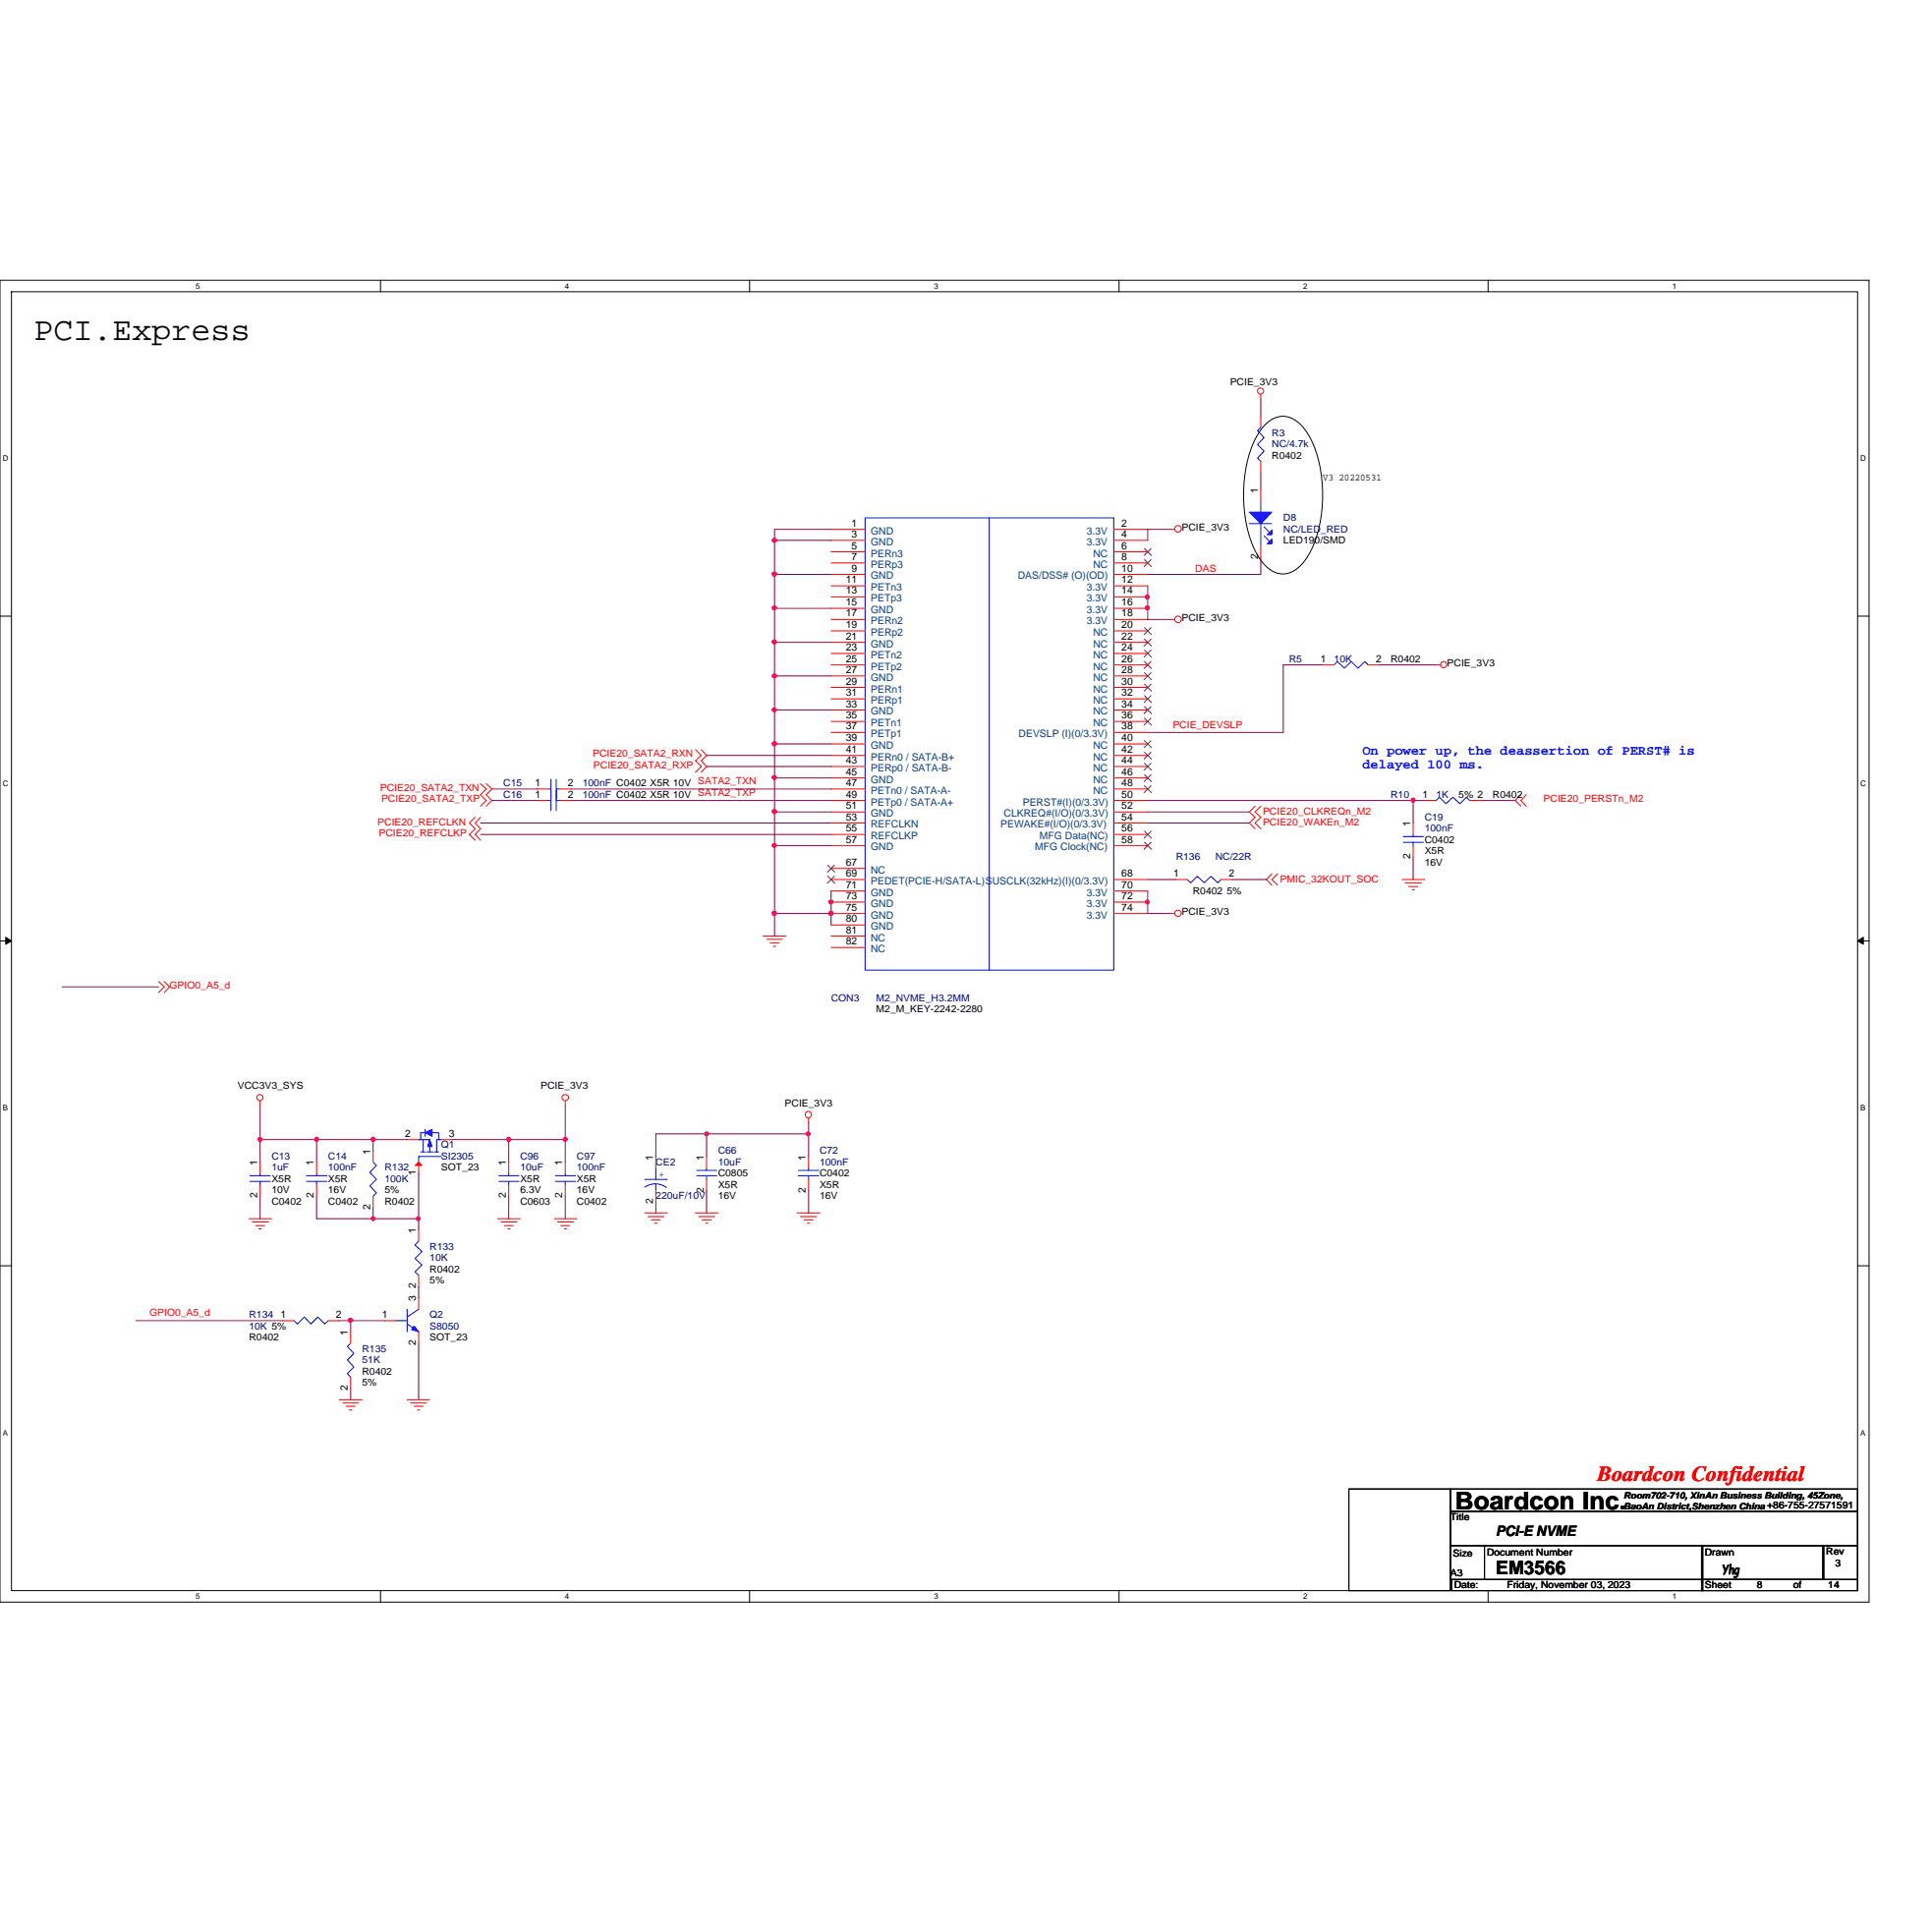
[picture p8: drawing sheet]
<svg xmlns="http://www.w3.org/2000/svg" width="100mm" height="100mm" viewBox="0 0 100 100" stroke-linecap="round" stroke-linejoin="round" font-family="sans-serif">
<path d="M0 14.5h96.6v68.3h-96.6zM.6 15.1h95.4v67.1h-95.4z" fill="none" stroke="#000" stroke-width=".05"/>
<g fill="#fff">
<path d="M10.1 14.5h.3v.5h-.3z"/>
<path d="M10.1 82.3h.3v.4h-.3z"/>
</g>
<path d="M19.7 14.5v.6M19.7 82.2v.6" fill="none" stroke="#000" stroke-width=".05"/>
<g fill="#fff">
<path d="M29.2 14.5h.2v.5h-.2z"/>
<path d="M29.2 82.3h.2v.4h-.2z"/>
</g>
<path d="M38.7 14.5v.6M38.7 82.2v.6" fill="none" stroke="#000" stroke-width=".05"/>
<g fill="#fff">
<path d="M48.3 14.5h.2v.5h-.2z"/>
<path d="M48.3 82.3h.2v.4h-.2z"/>
</g>
<path d="M57.8 14.5v.6M57.8 82.2v.6" fill="none" stroke="#000" stroke-width=".05"/>
<g fill="#fff">
<path d="M67.4 14.5h.2v.5h-.2z"/>
<path d="M67.4 82.3h.2v.4h-.2z"/>
</g>
<path d="M76.9 14.5v.6M76.9 82.2v.6" fill="none" stroke="#000" stroke-width=".05"/>
<g fill="#fff">
<path d="M86.4 14.5h.3v.5h-.3z"/>
<path d="M86.4 82.3h.3v.4h-.3z"/>
<path d="M.1 23.5h.3v.4h-.3z"/>
<path d="M96.1 23.5h.3v.4h-.3z"/>
<path d="M.1 40.2h.3v.5h-.3z"/>
<path d="M96.1 40.2h.3v.5h-.3z"/>
</g>
<path d="M0 31.8h.6M96 31.8h.6" fill="none" stroke="#000" stroke-width=".05"/>
<g fill="#fff">
<path d="M.1 57h.3v.5h-.3z"/>
<path d="M96.1 57h.3v.5h-.3z"/>
</g>
<path d="M0 48.6h.6M96 48.6h.6" fill="none" stroke="#000" stroke-width=".05"/>
<path d="M.3 48.4l.3 .2-.3 .2zM96 48.6l.3-.2v.4z" fill="#000" stroke="#000" stroke-width=".05"/>
<g fill="#fff">
<path d="M.1 73.8h.3v.5h-.3z"/>
<path d="M96.1 73.8h.3v.5h-.3z"/>
</g>
<g fill="none" stroke="#000" stroke-width=".05">
<path d="M65.4 21.9a1.18 1.18 0 0 1 1.8 0 6.1 6.1 0 0 1 .9 5.5 3.2 3.2 0 0 1-1.3 2.2 1.36 1.36 0 0 1-1.8-.8 7 7 0 0 1 0-6.4zM0 65.4h.6M69.7 76.9h5.3v5.3h-5.3zM75 76.9h21v1.2h-21zM75 78.1h21v1.8h-21zM75 79.9h1.7v1.7h-1.7zM76.7 79.9h17.5v1.7h-17.5zM87.9 79.9v1.7M88 79.9h6.2v1.7h-6.2zM94.2 79.9h1.8v1.7h-1.8zM96 65.4h.6M75 81.6h13v.6h-13z"/>
<path d="M87.9 81.6h8.1v.6h-8.1z"/>
</g>
<g fill="none" stroke="#f00" stroke-width=".05">
<path d="M35.9 38.7l.3 .3-.3 .3 .3 .3-.3 .3M36.2 38.7l.3 .3-.3 .3 .3 .3-.3 .3M42.9 27.4h1.8M42.9 27.9h1.8M42.9 28.5h1.8M42.9 29.1h1.8M42.9 29.7h1.8M42.9 30.3h1.8M42.9 30.8h1.8M42.9 31.4h1.8M42.9 32h1.8M42.9 32.6h1.8"/>
<path d="M42.9 33.2h1.8M42.9 33.8h1.8M42.9 34.4h1.8M42.9 34.9h1.8M42.9 35.5h1.8M42.9 36.1h1.8M42.9 36.7h1.8M42.9 37.3h1.8M42.9 37.9h1.8M42.9 38.4h1.8M42.9 39h1.8M42.9 39.6h1.8"/>
<path d="M57.6 27.4h1.7M57.6 27.9h1.7M57.6 28.5h1.7M57.6 29.1h1.7M57.6 29.7h1.7M57.6 30.3h1.7M57.6 30.8h1.7M57.6 31.4h1.7M57.6 32h1.7M57.6 32.6h1.7M57.6 33.2h1.7M57.6 33.8h1.7"/>
<path d="M57.6 34.4h1.7M57.6 34.9h1.7M57.6 35.5h1.7M57.6 36.1h1.7M57.6 36.7h1.7M57.6 37.3h1.7M57.6 37.9h1.7M57.6 38.4h1.7M57.6 39h1.7M57.6 39.6h1.7M60.5 32h.2M60.5 27.4h.2"/>
<path d="M65 20.1h.2v.2h-.2zM65.2 20.4v.2M65.2 25.3v.6M65.2 28.2v.6M65.2 23.8v.6M65.2 21.5v.6M68.4 34.4h.5M70.7 34.4h.6M74.2 34.4h.2M74.5 34.2h.2v.3h-.2zM8.2 50.7l.3 .3-.3 .3M8.5 50.7l.3 .3-.3 .3"/>
<path d="M13.3 56.6h.2v.2h-.2zM13.4 56.9v.2M19.3 59.5v.6M21 58.9h.6M22.8 58.9h.6M24.6 42.2l-.3 .3 .3 .3-.3 .3 .3 .3M24.8 42.2l-.2 .3 .2 .3-.2 .3 .2 .3M24.8 40.5l.3 .3-.3 .3 .3 .3-.3 .3M25.1 40.5l.3 .3-.3 .3 .3 .3-.3 .3M27.7 41.4h.6M27.7 40.8h.6M28.9 41.4h.6"/>
<path d="M28.9 40.8h.6M29.1 56.6h.2v.2h-.2zM29.2 56.9v.2M33.9 59.8v.6M36.5 59.8v.6M39.4 48.4h1.2M39.6 48.5h.8M39.8 48.7h.5M40 48.9h.1M41.7 57.5h.2v.2h-.2zM41.8 57.8v.2M41.8 59.8v.6"/>
<path d="M42.9 40.2h1.8M42.9 40.8h1.8M42.9 41.4h1.8M42.9 42h1.8M42.9 42.5h1.8M42.9 43.1h1.8M42.9 43.7h1.8M42.9 44.9h1.8M42.9 45.5h1.8M42.9 46h1.8M42.9 46.6h1.8M42.9 47.2h1.8"/>
<path d="M42.9 47.8h1.8M42.9 48.4h1.8M42.9 49h1.8M57.6 40.2h1.7M57.6 40.8h1.7M57.6 41.4h1.7M57.6 42h1.7M57.6 42.5h1.7M57.6 43.1h1.7M57.6 43.7h1.7M57.6 45.5h1.7M57.6 46h1.7"/>
<path d="M57.6 46.6h1.7M57.6 47.2h1.7M60.5 47.2h.2M60.8 47.1h.2v.2h-.2zM60.8 45.5h.5M63.1 45.5h.6M64.9 41.7l-.3 .3 .3 .2-.3 .3 .3 .3M65.2 41.7l-.3 .3 .3 .2-.3 .3 .3 .3M65.7 45.2l-.3 .3 .3 .2M66 45.2l-.3 .3 .3 .2M72.5 45.5h1.1M72.6 45.6h.8"/>
<path d="M72.8 45.8h.5M73 46h.1M73 42.5v.6M73 43.7v.6M73.6 41.4h.6M75.9 41.4h.6M78.6 41.1l-.3 .3 .3 .3M78.9 41.1l-.3 .3 .3 .3M12.9 63h1.1M13 63.1h.9M13.2 63.3h.5M13.4 63.5h.1"/>
<path d="M13.4 60.1v.5M13.4 61.2v.6M14.6 68.2h.6M16.4 60.1v.5M16.4 61.2v.6M17 68.2h.5M17.5 72.3h1.2M17.7 72.5h.8M17.9 72.7h.5M18.1 72.9h.1M18.1 68.8v.6M18.1 71.2v.5"/>
<path d="M19.3 61.8v.6M19.9 68.2h.5M21 72.3h1.2M21.2 72.5h.8M21.4 72.7h.5M21.6 72.9h.1M21.6 60.1v.5M21.6 68.8v.6M21.6 67.1v.6M21.6 63.6v.5M21.6 65.9v.6M25.7 63h1.2"/>
<path d="M25.9 63.1h.8M26.1 63.3h.4M26.2 63.5h.2M26.3 60.1v.5M26.3 61.2v.6M28.6 63h1.2M28.8 63.1h.8M29 63.3h.4M29.2 63.5h.1M29.2 60.1v.5M29.2 61.2v.6M33.3 62.7h1.2"/>
<path d="M33.5 62.9h.8M33.7 63h.4M33.8 63.2h.2M33.9 61.5v.6M35.9 62.7h1.2M36.1 62.9h.8M36.3 63h.4M36.5 63.2h.1M36.5 60.9v.6M41.2 62.7h1.2M41.4 62.9h.8M41.6 63h.4"/>
<path d="M41.7 63.2h.1M41.8 60.9v.6"/>
<circle cx="60.9" cy="27.3" r=".17"/>
<circle cx="60.9" cy="32" r=".17"/>
</g>
<g fill="none" stroke="#00f" stroke-width=".05">
<path d="M44.7 26.8h12.9v23.3h-12.9zM51.1 26.8v23.3M64.6 27.1h1.1M65.2 22.1l-.2 .2 .3 .3-.3 .4 .3 .3-.3 .4 .2 .1M65.2 25.9v.6M65.2 27.1v1.1M65.3 27.2l.3 .3M65.3 27.7l.3 .3M68.9 34.4l.2-.2 .4 .3 .3-.3 .4 .3 .3-.3 .2 .2M21.7 59.5h.3M21.9 58.9v.6M22 58.5h-.3v.4"/>
<path d="M22 58.4v.3M22 59.5h.4M22.2 58.9h-.6h.6v.2M22.2 59.2v.3M22.3 58.5h.4v.4M22.4 59.5h.3M22.7 58.9h-.1v.6M22.7 58.9h.1M22.8 59.8h-1.2v.3M28.3 41.4h.2M28.3 40.8h.2M28.5 40.8v1.1"/>
<path d="M28.5 40.3v1M28.7 40.8v1.1M28.7 40.3v1M28.7 41.4h.2M28.7 40.8h.2M61.3 45.5l.2 .1 .4-.3 .3 .3 .4-.3 .3 .3 .2-.1M72.5 43.5h1.1M72.5 43.2h1.1M73 43.1v.1M73 43.5v.2M74.2 41.4l.2-.2 .3 .3 .4-.3 .3 .3 .4-.3 .1 .2M12.9 61h1.1"/>
<path d="M12.9 60.8h1.1M13.4 60.6v.2M13.4 61v.2M15.2 68.2l.2 .2 .3-.3 .4 .3 .3-.3 .4 .3 .2-.2M15.8 61h1.1M15.8 60.8h1.1M16.4 60.6v.2M16.4 61v.2M18.1 69.4l-.2 .2 .4 .3-.4 .4 .4 .3-.4 .4 .2 .2M19.3 60.1l.2 .1-.4 .4 .4 .3-.4 .4 .4 .3-.2 .2M20.4 68.2h.6M21 68.4l.6 .4"/>
<path d="M21 67.7v1.1M21.6 67.7l-.6 .4M21.6 64.1l-.2 .2 .4 .4-.4 .3 .4 .4-.4 .3 .2 .2M25.8 61h1M25.8 60.8h1M26.3 60.6v.2M26.3 61v.2M28.7 61h1M28.7 60.8h1M29.2 60.6v.2M29.2 61v.2M33.3 60.9h1.2"/>
<path d="M33.3 61.3l.6-.1 .5 .2M33.9 61.2v.3M33.9 60.4v.5M36 60.8h1M36 60.5h1M36.5 60.4v.1M36.5 60.8v.1M41.3 60.8h1M41.3 60.5h1M41.8 60.4v.1M41.8 60.8v.1"/>
</g>
<g fill="#00f" stroke="#00f" stroke-width=".05">
<path d="M64.6 26.5h1.1l-.5 .6z" fill-rule="evenodd"/>
<path d="M65.7 27.4v.2h-.2z" fill-rule="evenodd"/>
<path d="M65.5 28.1l.2-.2v.2z" fill-rule="evenodd"/>
<path d="M22.2 58.9l.1 .4h-.2z" fill-rule="evenodd"/>
<path d="M22 58.5l.3-.1v.3z" fill-rule="evenodd"/>
<path d="M21.4 68.5l.2 .3-.3-.1z" fill-rule="evenodd"/>
</g>
<path d="M21.5 60.2l.1-.1 .2 .1z" fill="#f00" stroke="#f00" stroke-width=".05"/>
<g fill="none" stroke="#804000" stroke-width=".05">
<path d="M59.1 28.3l.4 .4M59.1 28.9l.4 .4M59.1 32.4l.4 .4M59.1 33l.4 .4M59.1 33.6l.4 .4M59.1 34.2l.4 .3M59.1 34.8l.4 .3M59.1 35.4l.4 .3M59.1 35.9l.4 .4M59.1 36.5l.4 .4M59.1 37.1l.4 .4M59.1 38.3l.4 .3"/>
<path d="M59.1 38.9l.4 .3M59.1 39.4l.4 .4M59.5 28.3l-.4 .4M59.5 28.9l-.4 .4M59.5 32.4l-.4 .4M59.5 33l-.4 .4M59.5 33.6l-.4 .4M59.5 34.2l-.4 .3M59.5 34.8l-.4 .3M59.5 35.4l-.4 .3M59.5 35.9l-.4 .4M59.5 36.5l-.4 .4"/>
<path d="M59.5 37.1l-.4 .4M59.5 38.3l-.4 .3M59.5 38.9l-.4 .3M59.5 39.4l-.4 .4M42.8 44.7l.3 .4M42.8 45.3l.3 .3M43.1 44.7l-.3 .4M43.1 45.3l-.3 .3M59.1 40l.4 .4M59.1 40.6l.4 .4M59.1 43l.4 .3M59.1 43.5l.4 .4"/>
<path d="M59.5 40l-.4 .4M59.5 40.6l-.4 .4M59.5 43l-.4 .3M59.5 43.5l-.4 .4"/>
</g>
<g fill="none" stroke="#800040" stroke-width=".05">
<path d="M36.5 39.6h6.4M36.5 39h6.4M40 27.9h2.9M40 29.7h2.9M40 31.4h2.9M40 33.2h2.9M40 34.9h2.9M40 36.7h2.9M40 38.4h2.9M40 27.9v1.8M40 29.7v1.7M40 31.4v1.8"/>
<path d="M40 33.2v1.7M40 34.9v1.8M40 36.7v1.7M40 38.4v1.8M42.9 27.4h-2.9v.5M59.3 30.3v1.7h1.2M60.5 27.4h-1.2v.5M65.2 20.6v.9M65.2 28.8v.9h-5.9M65.2 24.4v.9M68.4 34.4h-2.1v3.5h-7M71.3 34.4h2.9"/>
<path d="M3.2 51h5M13.4 58.9v1.2M13.4 58.9h3M13.4 57.1v1.8M16.4 58.9h2.9M16.4 58.9v1.2M19.3 58.9h1.7M19.3 58.9v.6M23.4 58.9h2.9M24.8 43.1h18.1M24.8 42.5h18.1M25.4 41.4h2.3"/>
<path d="M25.4 40.8h2.3M26.3 58.9h2.9M26.3 58.9v1.2M29.2 58.9v1.2M29.2 57.1v1.8M29.5 40.8h13.4M29.5 41.4h13.4M36.5 58.6h5.3M36.5 58.6h-2.6v1.2M36.5 58.6v1.2M40 40.2h2.9M40 42h2.9"/>
<path d="M40 43.7h2.9M40 47.2h2.9M40 40.2v1.8M40 42v1.7M40 43.7v3.5M40 47.2v1.2M41.8 58.6v1.2M41.8 58v.6M42.9 47.2v.6M42.9 46v1.2M59.3 46v1.2h1.2M59.3 45.5h1.5"/>
<path d="M59.3 41.4h13.7v1.1M59.3 42h5.3M59.3 42.5h5.3M63.7 45.5h1.7M73 44.3v1.2M73 41.4h.6M76.5 41.4h1.8M7 68.2h7.6M13.4 61.8v1.2M16.4 61.8v1.2h2.9M17.5 68.2h.6M18.1 68.2h1.8"/>
<path d="M18.1 68.2v.6M18.1 71.7v.6M19.3 62.4v.6M19.3 63h2.3M21.6 63v.6M21.6 66.5v.6M21.6 69.4v2.9M21.6 60.6v2.4M26.3 61.8v1.2M29.2 61.8v1.2M33.9 62.1v.6M36.5 61.5v1.2"/>
<path d="M41.8 61.5v1.2"/>
</g>
<g fill="#f0f" stroke="#f0f" stroke-width=".05">
<path d="M59.2 46.5h.2v.2h-.2z" fill-rule="evenodd"/>
<path d="M59.2 30.8h.2v.1h-.2z" fill-rule="evenodd"/>
<path d="M59.2 31.3h.2v.2h-.2z" fill-rule="evenodd"/>
<path d="M39.9 27.8h.2v.2h-.2z" fill-rule="evenodd"/>
<path d="M39.9 29.6h.2v.1h-.2z" fill-rule="evenodd"/>
<path d="M39.9 33.1h.2v.1h-.2z" fill-rule="evenodd"/>
<path d="M39.9 31.3h.2v.2h-.2z" fill-rule="evenodd"/>
<path d="M39.9 34.9h.2v.1h-.2z" fill-rule="evenodd"/>
<path d="M39.9 36.6h.2v.2h-.2z" fill-rule="evenodd"/>
<path d="M39.9 38.3h.2v.2h-.2z" fill-rule="evenodd"/>
<path d="M39.9 41.9h.2v.1h-.2z" fill-rule="evenodd"/>
<path d="M39.9 40.1h.2v.1h-.2z" fill-rule="evenodd"/>
<path d="M39.9 43.6h.2v.2h-.2z" fill-rule="evenodd"/>
<path d="M42.8 46.5h.2v.2h-.2z" fill-rule="evenodd"/>
<path d="M42.8 47.1h.2v.2h-.2z" fill-rule="evenodd"/>
<path d="M39.9 47.1h.2v.2h-.2z" fill-rule="evenodd"/>
<path d="M72.9 41.3h.2v.1h-.2z" fill-rule="evenodd"/>
<path d="M36.4 58.5h.2v.2h-.2z" fill-rule="evenodd"/>
<path d="M41.7 58.5h.1v.2h-.1z" fill-rule="evenodd"/>
<path d="M13.4 58.8h.1v.2h-.1z" fill-rule="evenodd"/>
<path d="M21.5 62.9h.2v.1h-.2z" fill-rule="evenodd"/>
<path d="M29.1 58.8h.2v.2h-.2z" fill-rule="evenodd"/>
<path d="M19.2 62.9h.2v.1h-.2z" fill-rule="evenodd"/>
<path d="M26.2 58.8h.2v.2h-.2z" fill-rule="evenodd"/>
<path d="M19.2 58.8h.2v.2h-.2z" fill-rule="evenodd"/>
<path d="M16.3 58.8h.1v.2h-.1z" fill-rule="evenodd"/>
<path d="M18 68.1h.2v.2h-.2z" fill-rule="evenodd"/>
<path d="M59.2 46.5h.2v.2h-.2z" fill-rule="evenodd"/>
<path d="M59.2 30.8h.2v.1h-.2z" fill-rule="evenodd"/>
<path d="M59.2 31.3h.2v.2h-.2z" fill-rule="evenodd"/>
<path d="M39.9 27.8h.2v.2h-.2z" fill-rule="evenodd"/>
<path d="M39.9 29.6h.2v.1h-.2z" fill-rule="evenodd"/>
<path d="M39.9 33.1h.2v.1h-.2z" fill-rule="evenodd"/>
<path d="M39.9 31.3h.2v.2h-.2z" fill-rule="evenodd"/>
<path d="M39.9 34.9h.2v.1h-.2z" fill-rule="evenodd"/>
<path d="M39.9 36.6h.2v.2h-.2z" fill-rule="evenodd"/>
<path d="M39.9 38.3h.2v.2h-.2z" fill-rule="evenodd"/>
<path d="M39.9 41.9h.2v.1h-.2z" fill-rule="evenodd"/>
<path d="M39.9 40.1h.2v.1h-.2z" fill-rule="evenodd"/>
<path d="M39.9 43.6h.2v.2h-.2z" fill-rule="evenodd"/>
<path d="M42.8 46.5h.2v.2h-.2z" fill-rule="evenodd"/>
<path d="M42.8 47.1h.2v.2h-.2z" fill-rule="evenodd"/>
<path d="M39.9 47.1h.2v.2h-.2z" fill-rule="evenodd"/>
<path d="M72.9 41.3h.2v.1h-.2z" fill-rule="evenodd"/>
<path d="M36.4 58.5h.2v.2h-.2z" fill-rule="evenodd"/>
<path d="M41.7 58.5h.1v.2h-.1z" fill-rule="evenodd"/>
<path d="M13.4 58.8h.1v.2h-.1z" fill-rule="evenodd"/>
<path d="M21.5 62.9h.2v.1h-.2z" fill-rule="evenodd"/>
<path d="M29.1 58.8h.2v.2h-.2z" fill-rule="evenodd"/>
<path d="M19.2 62.9h.2v.1h-.2z" fill-rule="evenodd"/>
<path d="M26.2 58.8h.2v.2h-.2z" fill-rule="evenodd"/>
<path d="M19.2 58.8h.2v.2h-.2z" fill-rule="evenodd"/>
<path d="M16.3 58.8h.1v.2h-.1z" fill-rule="evenodd"/>
<path d="M18 68.1h.2v.2h-.2z" fill-rule="evenodd"/>
</g>
<text font-size="1.7" x="1.8" y="17.6">PCI.Express</text>
<text font-size="1.3" x="75.2" y="78">Boardcon Inc.</text>
<text font-size="1.1" fill="#f00" x="82.5" y="76.5">Boardcon Confidential</text>
<text font-size="1" x="77.3" y="81.3">EM3566</text>
<g font-size=".7" fill="#00f">
<text x="70.4" y="39">On power up, the deassertion of PERST# is</text>
<text x="70.4" y="39.7">delayed 100 ms.</text>
</g>
<g font-size=".7">
<text x="77.3" y="79.4">PCI-E NVME</text>
<text x="89" y="81.3">Yhg</text>
</g>
<g font-size=".5">
<text x="63.6" y="19.9">PCIE_3V3</text>
<text x="65.7" y="23.7">R0402</text>
<text x="44" y="27.2">1</text>
<text x="44" y="27.8">3</text>
<text x="44" y="28.4">5</text>
<text x="44" y="28.9">7</text>
<text x="44" y="29.5">9</text>
<text x="58" y="27.2">2</text>
<text x="58" y="27.8">4</text>
<text x="58" y="28.4">6</text>
<text x="58" y="28.9">8</text>
<text x="58" y="29.5">10</text>
<text x="61.1" y="27.4">PCIE_3V3</text>
<text x="65" y="28.9" transform="rotate(-90 65 28.9)">2</text>
<text x="65" y="25.5" transform="rotate(-90 65 25.5)">1</text>
<text x="66.3" y="28.1">LED190/SMD</text>
<text x="68.4" y="24.9">V3 20220531</text>
<text x="43.7" y="30.1">11</text>
<text x="43.7" y="30.7">13</text>
<text x="43.7" y="31.3">15</text>
<text x="43.7" y="31.9">17</text>
<text x="43.7" y="32.5">19</text>
<text x="43.7" y="33">21</text>
<text x="43.7" y="33.6">23</text>
<text x="43.7" y="34.2">25</text>
<text x="43.7" y="34.8">27</text>
<text x="43.7" y="35.4">29</text>
<text x="43.7" y="36">31</text>
<text x="58" y="30.1">12</text>
<text x="58" y="30.7">14</text>
<text x="58" y="31.3">16</text>
<text x="58" y="31.9">18</text>
<text x="58" y="32.5">20</text>
<text x="58" y="33">22</text>
<text x="58" y="33.6">24</text>
<text x="58" y="34.2">26</text>
<text x="58" y="34.8">28</text>
<text x="58" y="35.4">30</text>
<text x="58" y="36">32</text>
<text x="61.1" y="32.1">PCIE_3V3</text>
<text x="68.2" y="34.2">1</text>
<text x="71.1" y="34.2">2</text>
<text x="71.9" y="34.2">R0402</text>
<text x="74.8" y="34.4">PCIE_3V3</text>
<text x="27.6" y="41.2">1</text>
<text x="27.6" y="40.6">1</text>
<text x="29.3" y="41.2">2</text>
<text x="29.3" y="40.6">2</text>
<text x="43.7" y="36.5">33</text>
<text x="43.7" y="37.1">35</text>
<text x="43.7" y="37.7">37</text>
<text x="43.7" y="38.3">39</text>
<text x="43.7" y="38.9">41</text>
<text x="43.7" y="39.5">43</text>
<text x="43.7" y="40.1">45</text>
<text x="43.7" y="40.6">47</text>
<text x="43.7" y="41.2">49</text>
<text x="43.7" y="41.8">51</text>
<text x="58" y="36.5">34</text>
<text x="58" y="37.1">36</text>
<text x="58" y="38.3">40</text>
<text x="58" y="38.9">42</text>
<text x="58" y="39.5">44</text>
<text x="58" y="40.1">46</text>
<text x="58" y="40.6">48</text>
<text x="58" y="37.7">38</text>
<text x="58" y="41.2">50</text>
<text x="58" y="41.8">52</text>
<text x="73.5" y="41.2">1</text>
<text x="75.4" y="41.2">5% 2</text>
<text x="77.1" y="41.2">R0402</text>
<text x="43.7" y="42.4">53</text>
<text x="43.7" y="43">55</text>
<text x="43.7" y="43.5">57</text>
<text x="43.7" y="44.7">67</text>
<text x="43.7" y="45.3">69</text>
<text x="43.7" y="45.9">71</text>
<text x="43.7" y="46.5">73</text>
<text x="43.7" y="47.1">75</text>
<text x="43.7" y="47.7">80</text>
<text x="58" y="45.9">70</text>
<text x="58" y="46.5">72</text>
<text x="58" y="47.1">74</text>
<text x="58" y="43">56</text>
<text x="58" y="42.4">54</text>
<text x="58" y="43.5">58</text>
<text x="58" y="45.3">68</text>
<text x="60.6" y="45.3">1</text>
<text x="61.1" y="47.3">PCIE_3V3</text>
<text x="61.6" y="46.2">R0402 5%</text>
<text x="63.5" y="45.3">2</text>
<text x="72.9" y="44.4" transform="rotate(-90 72.9 44.4)">2</text>
<text x="72.9" y="42.7" transform="rotate(-90 72.9 42.7)">1</text>
<text x="73.6" y="43.6">C0402</text>
<text x="73.6" y="44.1">X5R</text>
<text x="73.6" y="44.7">16V</text>
<text x="43.7" y="48.2">81</text>
<text x="43.7" y="48.8">82</text>
<text x="45.3" y="52.3">M2_M_KEY-2242-2280</text>
<text x="12.3" y="56.3">VCC3V3_SYS</text>
<text x="19.1" y="59.7" transform="rotate(-90 19.1 59.7)">1</text>
<text x="20.9" y="58.7">2</text>
<text x="23.2" y="58.7">3</text>
<text x="27.9" y="56.3">PCIE_3V3</text>
<text x="33.7" y="59.9" transform="rotate(-90 33.7 59.9)">1</text>
<text x="36.4" y="59.9" transform="rotate(-90 36.4 59.9)">1</text>
<text x="40.6" y="57.2">PCIE_3V3</text>
<text x="41.6" y="59.9" transform="rotate(-90 41.6 59.9)">1</text>
<text x="13.3" y="61.9" transform="rotate(-90 13.3 61.9)">2</text>
<text x="13.3" y="60.2" transform="rotate(-90 13.3 60.2)">1</text>
<text x="14" y="62.3">C0402</text>
<text x="14" y="61.1">X5R</text>
<text x="14" y="61.7">10V</text>
<text x="16.2" y="61.9" transform="rotate(-90 16.2 61.9)">2</text>
<text x="16.2" y="60.2" transform="rotate(-90 16.2 60.2)">1</text>
<text x="17" y="62.3">C0402</text>
<text x="17" y="61.1">X5R</text>
<text x="17" y="61.7">16V</text>
<text x="19.1" y="62.5" transform="rotate(-90 19.1 62.5)">2</text>
<text x="19.9" y="62.3">R0402</text>
<text x="19.9" y="61.7">5%</text>
<text x="21.5" y="63.7" transform="rotate(-90 21.5 63.7)">1</text>
<text x="21.5" y="60.8" transform="rotate(-90 21.5 60.8)">1</text>
<text x="22.2" y="65.8">R0402</text>
<text x="22.8" y="60.5">SOT_23</text>
<text x="26.1" y="61.9" transform="rotate(-90 26.1 61.9)">2</text>
<text x="26.1" y="60.2" transform="rotate(-90 26.1 60.2)">1</text>
<text x="26.9" y="62.3">C0603</text>
<text x="26.9" y="61.1">X5R</text>
<text x="26.9" y="61.7">6.3V</text>
<text x="29.1" y="61.9" transform="rotate(-90 29.1 61.9)">2</text>
<text x="29.1" y="60.2" transform="rotate(-90 29.1 60.2)">1</text>
<text x="29.8" y="62.3">C0402</text>
<text x="29.8" y="61.1">X5R</text>
<text x="29.8" y="61.7">16V</text>
<text x="33.7" y="62.2" transform="rotate(-90 33.7 62.2)">2</text>
<text x="36.4" y="61.6" transform="rotate(-90 36.4 61.6)">2</text>
<text x="37.1" y="60.8">C0805</text>
<text x="37.1" y="61.4">X5R</text>
<text x="37.1" y="62">16V</text>
<text x="41.6" y="61.6" transform="rotate(-90 41.6 61.6)">2</text>
<text x="42.4" y="60.8">C0402</text>
<text x="42.4" y="61.4">X5R</text>
<text x="42.4" y="62">16V</text>
<text x="12.9" y="69.3">R0402</text>
<text x="14.5" y="68.1">1</text>
<text x="17.4" y="68.1">2</text>
<text x="18" y="71.9" transform="rotate(-90 18 71.9)">2</text>
<text x="18" y="69" transform="rotate(-90 18 69)">1</text>
<text x="18.7" y="71">R0402</text>
<text x="18.7" y="71.6">5%</text>
<text x="19.7" y="68.1">1</text>
<text x="21.5" y="69.5" transform="rotate(-90 21.5 69.5)">2</text>
<text x="21.5" y="67.3" transform="rotate(-90 21.5 67.3)">3</text>
<text x="21.5" y="66.6" transform="rotate(-90 21.5 66.6)">2</text>
<text x="22.2" y="69.3">SOT_23</text>
<text x="22.2" y="66.3">5%</text>
<text x="83.9" y="77.4">Room702-710, XinAn Business Building, 45Zone,</text>
<text x="75" y="81.5">A3</text>
<text x="75" y="78.6">Title</text>
<text x="75.1" y="80.4">Size</text>
<text x="75.1" y="82.1">Date:</text>
<text x="76.8" y="80.4">Document Number</text>
<text x="77.9" y="82.1">Friday, November 03, 2023</text>
<text x="83.9" y="78">BaoAn District,Shenzhen China +86-755-27571591</text>
<text x="88.1" y="80.4">Drawn</text>
<text x="88.1" y="82.1">Sheet</text>
<text x="90.8" y="82.1">8</text>
<text x="92.7" y="82.1">of</text>
<text x="94.4" y="80.3">Rev</text>
<text x="94.5" y="82.1">14</text>
<text x="94.8" y="80.9">3</text>
</g>
<g font-size=".5" fill="#000080">
<text x="65.7" y="22.5">R3</text>
<text x="65.7" y="23.1">NC/4.7k</text>
<text x="66.3" y="26.9">D8</text>
<text x="66.3" y="27.5">NC/LED_RED</text>
<text x="66.6" y="34.2">R5</text>
<text x="68.9" y="34.2">10K</text>
<text x="26" y="41.2">C16</text>
<text x="26" y="40.6">C15</text>
<text x="30.1" y="41.2">100nF C0402 X5R 10V SATA2_TXP</text>
<text x="30.1" y="40.6">100nF C0402 X5R 10V SATA2_TXN</text>
<text x="71.9" y="41.2">R10</text>
<text x="74.2" y="41.2">1K</text>
<text x="60.8" y="44.4">R136</text>
<text x="62.8" y="44.4">NC/22R</text>
<text x="73.6" y="42.4">C19</text>
<text x="73.6" y="43">100nF</text>
<text x="42.9" y="51.7">CON3</text>
<text x="45.3" y="51.7">M2_NVME_H3.2MM</text>
<text x="14" y="59.9">C13</text>
<text x="17" y="59.9">C14</text>
<text x="22.8" y="59.3">Q1</text>
<text x="22.8" y="59.9">SI2305</text>
<text x="26.9" y="59.9">C96</text>
<text x="29.8" y="59.9">C97</text>
<text x="37.1" y="59.6">C66</text>
<text x="42.4" y="59.6">C72</text>
<text x="14" y="60.5">1uF</text>
<text x="17" y="60.5">100nF</text>
<text x="19.9" y="60.5">R132</text>
<text x="19.9" y="61.1">100K</text>
<text x="22.2" y="64.6">R133</text>
<text x="22.2" y="65.2">10K</text>
<text x="26.9" y="60.5">10uF</text>
<text x="29.8" y="60.5">100nF</text>
<text x="33.9" y="60.2">CE2</text>
<text x="33.9" y="62">220uF/10V</text>
<text x="37.1" y="60.2">10uF</text>
<text x="42.4" y="60.2">100nF</text>
<text x="12.9" y="68.1">R134</text>
<text x="12.9" y="68.7">10K 5%</text>
<text x="18.7" y="69.9">R135</text>
<text x="18.7" y="70.4">51K</text>
<text x="22.2" y="68.1">Q2</text>
<text x="22.2" y="68.7">S8050</text>
</g>
<g font-size=".5" fill="#004080">
<text x="45" y="27.6">GND</text>
<text x="45" y="28.2">GND</text>
<text x="45" y="28.8">PERn3</text>
<text x="45" y="29.3">PERp3</text>
<text x="45" y="29.9">GND</text>
<text x="52.6" y="29.9">DAS/DSS# (O)(OD)</text>
<text x="56.2" y="27.6">3.3V</text>
<text x="56.2" y="28.2">3.3V</text>
<text x="56.5" y="28.8">NC</text>
<text x="56.5" y="29.3">NC</text>
<text x="45" y="30.5">PETn3</text>
<text x="45" y="31.1">PETp3</text>
<text x="45" y="31.7">GND</text>
<text x="45" y="32.3">PERn2</text>
<text x="45" y="32.9">PERp2</text>
<text x="45" y="33.4">GND</text>
<text x="45" y="34">PETn2</text>
<text x="45" y="34.6">PETp2</text>
<text x="45" y="35.2">GND</text>
<text x="45" y="35.8">PERn1</text>
<text x="56.2" y="30.5">3.3V</text>
<text x="56.2" y="31.1">3.3V</text>
<text x="56.2" y="31.7">3.3V</text>
<text x="56.2" y="32.3">3.3V</text>
<text x="56.5" y="32.9">NC</text>
<text x="56.5" y="33.4">NC</text>
<text x="56.5" y="34">NC</text>
<text x="56.5" y="34.6">NC</text>
<text x="56.5" y="35.2">NC</text>
<text x="56.5" y="35.8">NC</text>
<text x="45" y="36.4">PERp1</text>
<text x="45" y="36.9">GND</text>
<text x="45" y="37.5">PETn1</text>
<text x="45" y="38.1">PETp1</text>
<text x="45" y="38.7">GND</text>
<text x="45" y="39.3">PERn0 / SATA-B+</text>
<text x="45" y="39.9">PERp0 / SATA-B-</text>
<text x="45" y="40.5">GND</text>
<text x="45" y="41">PETn0 / SATA-A-</text>
<text x="45" y="41.6">PETp0 / SATA-A+</text>
<text x="52.6" y="38.1">DEVSLP (I)(0/3.3V)</text>
<text x="52.9" y="41.6">PERST#(I)(0/3.3V)</text>
<text x="56.5" y="36.4">NC</text>
<text x="56.5" y="36.9">NC</text>
<text x="56.5" y="37.5">NC</text>
<text x="56.5" y="38.7">NC</text>
<text x="56.5" y="39.3">NC</text>
<text x="56.5" y="39.9">NC</text>
<text x="56.5" y="40.5">NC</text>
<text x="56.5" y="41">NC</text>
<text x="45" y="42.2">GND</text>
<text x="45" y="42.8">REFCLKN</text>
<text x="45" y="43.4">REFCLKP</text>
<text x="45" y="43.9">GND</text>
<text x="45" y="45.1">NC</text>
<text x="45" y="45.7">PEDET(PCIE-H/SATA-L)SUSCLK(32kHz)(I)(0/3.3V)</text>
<text x="45" y="46.3">GND</text>
<text x="45" y="46.9">GND</text>
<text x="45" y="47.5">GND</text>
<text x="51.7" y="42.8">PEWAKE#(I/O)(0/3.3V)</text>
<text x="51.9" y="42.2">CLKREQ#(I/O)(0/3.3V)</text>
<text x="53.5" y="43.9">MFG Clock(NC)</text>
<text x="53.7" y="43.4">MFG Data(NC)</text>
<text x="56.2" y="46.3">3.3V</text>
<text x="56.2" y="46.9">3.3V</text>
<text x="56.2" y="47.5">3.3V</text>
<text x="45" y="48.1">GND</text>
<text x="45" y="48.6">NC</text>
<text x="45" y="49.2">NC</text>
</g>
<g font-size=".5" fill="#f00">
<text x="61.8" y="29.6">DAS</text>
<text x="19.6" y="40.9">PCIE20_SATA2_TXN</text>
<text x="19.7" y="41.4">PCIE20_SATA2_TXP</text>
<text x="30.6" y="39.1">PCIE20_SATA2_RXN</text>
<text x="30.7" y="39.7">PCIE20_SATA2_RXP</text>
<text x="60.6" y="37.6">PCIE_DEVSLP</text>
<text x="79.8" y="41.4">PCIE20_PERSTn_M2</text>
<text x="19.5" y="42.6">PCIE20_REFCLKN</text>
<text x="19.6" y="43.2">PCIE20_REFCLKP</text>
<text x="65.3" y="42.1">PCIE20_CLKREQn_M2</text>
<text x="65.3" y="42.7">PCIE20_WAKEn_M2</text>
<text x="66.1" y="45.6">PMIC_32KOUT_SOC</text>
<text x="8.8" y="51.1">GPIO0_A5_d</text>
<text x="7.7" y="68">GPIO0_A5_d</text>
</g>
<text font-size=".5" fill="#00f" x="34.1" y="60.8">+</text>
<g font-size=".4">
<text x="10.1" y="14.9">5</text>
<text x="29.2" y="14.9">4</text>
<text x="48.3" y="14.9">3</text>
<text x="67.4" y="14.9">2</text>
<text x="86.4" y="14.9">1</text>
<text x=".1" y="23.8">D</text>
<text x="96.1" y="23.8">D</text>
<text x=".1" y="40.6">C</text>
<text x="96.1" y="40.6">C</text>
<text x=".1" y="57.4">B</text>
<text x="96.1" y="57.4">B</text>
<text x=".1" y="74.2">A</text>
<text x="96.1" y="74.2">A</text>
<text x="10.1" y="82.6">5</text>
<text x="29.2" y="82.6">4</text>
<text x="48.3" y="82.6">3</text>
<text x="67.4" y="82.6">2</text>
<text x="86.4" y="82.6">1</text>
</g>
</svg>
